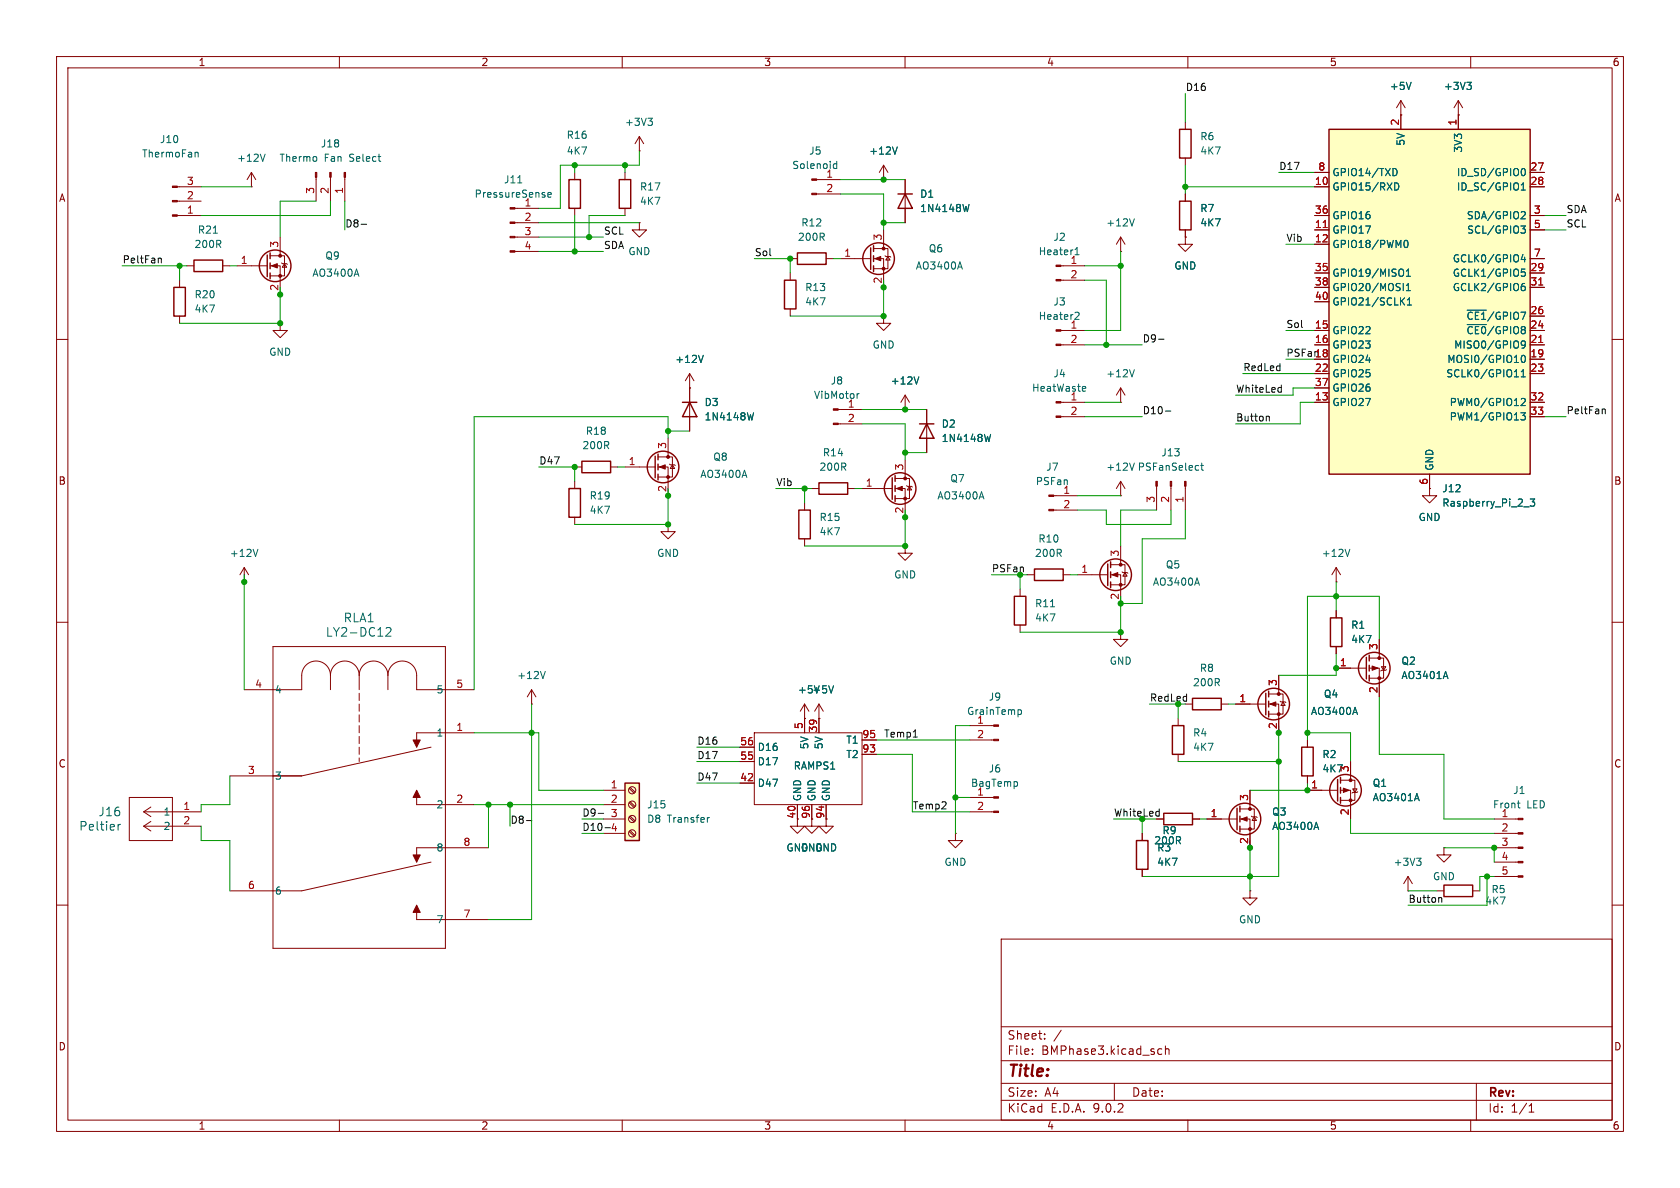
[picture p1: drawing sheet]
<svg xmlns="http://www.w3.org/2000/svg" width="297mm" height="210mm" viewBox="0 0 297 210" stroke-linecap="round" stroke-linejoin="round" font-family="sans-serif">
<g fill="none" stroke="#840000" stroke-width=".18">
<path d="M10 10h277v190h-277zM12 12h273v186h-273zM60 10v2M110 10v2M160 10v2M210 10v2M260 10v2M209.5 41.9v1.3h1.3l-1.3 1.3-1.2-1.3h1.2M209.5 41.9h.1M10 60h2M285 60h2M10 110h2"/>
<path d="M285 110h2M231.1 139.7h5.4M237 137.9h2.5v3.6h-2.5M237 139.7h1.8v5.1M238.8 134.6v3.3M239.1 139.4h.8l-.4 .7zM240 140l-.1 .1h-.8l-.1 .1M168.9 147.3v1.3h1.3l-1.3 1.3-1.3-1.3h1.3M168.9 147.3h.1M10 160h2M177 166h108v32h-108zM285 160h2"/>
<path d="M60 198v2M110 198v2M160 198v2M177 194.5h108M177 191.5h108M177 187.5h108M177 181.5h108M182.5 186.3v.1M182.5 185.5v.1M184.7 183.6v.1M184.7 182.8v.1M187.6 182.1l-1.3 2"/>
<path d="M197 191.5v3M204.7 186.3l.3 .1 .4-.1M205.4 185.5l-.4-.1-.3 .1M206 185.5l.2-.1 .4 .1 .1 .9M206 184.9v1.5M210 198v2M260 198v2M261 191.5v6.5M270.3 196.6h.9M270.3 195.5l.4-.4v1.5"/>
</g>
<g fill="none" stroke="#840000" stroke-width=".25">
<path d="M236.5 137.8v3.8M237 137.4v1M237 139.2v1M237 141v1"/>
<circle cx="237.9" cy="139.7" r="2.79"/>
</g>
<g fill="#840000" stroke="#840000" stroke-width=".18">
<path d="M237.5 139.3l1 .4-1 .4z"/>
<circle cx="238.8" cy="137.9" r=".25"/>
<circle cx="238.8" cy="141.5" r=".25"/>
</g>
<path d="M250.5 140.3l.4 1.2" fill="none" stroke="#006464" stroke-width=".18"/>
<path d="M234.9 22.9h35.6v60.9h-35.6z" fill="#ffffc2"/>
<g fill="none" stroke="#840000" stroke-width=".25">
<path d="M109.5 31.8h2v5h-2zM158.7 34.3h2.6M160 34.3l1.3 2.5h-2.6zM208.5 22.9h2.1v5h-2.1zM208.5 35.6h2.1v5h-2.1zM234.9 22.9h35.6v60.9h-35.6zM138.7 49.5h2v5.1h-2zM141 44.7h5v2h-5zM153.9 43.8v3.8M154.4 43.4v1.1M154.4 45.2v1M154.4 47v1"/>
<path d="M120.6 71.1h2.6M121.9 71.1l1.3 2.6h-2.6zM162.6 74.9h2.5M163.8 74.9l1.3 2.6h-2.5zM100.6 86.4h2v5h-2zM102.9 81.5h5v2.1h-5zM115.8 80.6v3.9M116.3 80.3v1M116.3 82v1.1M116.3 83.8v1M141.2 90.2h2.1v5.1h-2.1zM144.8 85.3h5.1v2.1h-5.1z"/>
<path d="M157.7 84.5v3.8M158.2 84.1v1M158.2 85.9v1M158.2 87.6v1M195.8 99.7v3.8M196.3 99.3v1M179.3 105.4h2.1v5.1h-2.1zM182.9 100.6h5.1v2h-5.1zM196.3 101.1v1M196.3 102.9v1M235.2 109.2h2v5.1h-2zM241.6 116.2v3.8"/>
<path d="M242.1 115.8v1M242.1 117.6v1M242.1 119.4v1M207.3 128.3h2v5.1h-2zM210.8 123.4h5.1v2.1h-5.1zM223.8 122.6v3.8M224.3 122.2v1M224.3 124v1M224.3 125.7v1M230.1 132.1h2.1v5.1h-2.1zM200.9 148.6h2v5.1h-2zM205.7 143.8h5.1v2h-5.1z"/>
<path d="M218.7 142.9v3.8M219.2 142.5v1M219.2 144.3v1M219.2 146.1v1M255.3 156.5h5v2h-5z"/>
<circle cx="155.3" cy="45.7" r="2.79"/>
<circle cx="117.2" cy="82.5" r="2.79"/>
<circle cx="159.1" cy="86.4" r="2.79"/>
<circle cx="197.2" cy="101.6" r="2.79"/>
<circle cx="243" cy="118.1" r="2.79"/>
<circle cx="225.2" cy="124.5" r="2.79"/>
<circle cx="220.1" cy="144.8" r="2.79"/>
</g>
<g fill="none" stroke="#840000" stroke-width=".18">
<path d="M247.6 17.8v5.1M247.6 17.8l-.7 1.3M247.6 17.8l.8 1.3M257.8 17.8v5.1M257.8 17.8l-.8 1.3M257.8 17.8l.8 1.3M31.3 33h4.3M31.3 38.1h4.3M31.3 35.6h4.3M110.5 30.5v1.3M110.5 36.8v1.3M113 39.4v1.2h1.3l-1.3 1.3-1.2-1.3h1.2"/>
<path d="M113 39.4h.1M144.4 31.8h4.2M144.4 34.3h4.2M156.2 31.8h.1M156.2 29.2l-.8 1.3M156.2 29.2l.8 1.3M156.2 29.2v2.6M160 31.8v7.6M209.5 21.6v1.3M209.5 27.9v1.3M209.5 34.3v1.3M232.4 30.5h2.5"/>
<path d="M232.4 33h2.5M232.4 38.1h2.5M247.6 20.3h.1M257.8 20.3h.1M270.5 30.5h2.5M270.5 33h2.5M270.5 38.1h2.5M139.7 45.7h1.3M139.7 48.3v1.2M139.7 54.6v1.3M146 45.7h1.3M148.6 45.7h5.3"/>
<path d="M154.4 43.9h2.6v3.6h-2.6M154.4 45.7h1.8v5.1M156.2 55.9v1.3h1.3l-1.3 1.2-1.3-1.2h1.3M156.2 55.9h.1M156.2 40.6v3.3M156.5 45.2l.1 .1h.8l.1 .2M157 45.3l.4 .7h-.8zM187.6 58.4h4.2M187.6 47h4.2M187.6 49.5h4.2M198.1 44.5h.1M198.1 41.9v2.6"/>
<path d="M198.1 41.9l-.7 1.3M198.1 41.9l.8 1.3M209.5 40.6v1.3M232.4 40.6h2.5M232.4 43.2h2.5M232.4 48.3h2.5M232.4 50.8h2.5M232.4 53.3h2.5M232.4 58.4h2.5M270.5 40.6h2.5M270.5 48.3h2.5M270.5 50.8h2.5"/>
<path d="M270.5 58.4h2.5M270.5 45.7h2.5M270.5 55.9h2.5M118.1 77.5v3.3M121.9 68.6h.1M121.9 66l-.7 1.3M121.9 66l.8 1.3M121.9 66v10.2M148.2 72.4h4.2M148.2 74.9h4.2M160 72.4h.1M160 69.9v2.5"/>
<path d="M160 69.9l-.7 1.2M160 69.9l.8 1.2M163.8 72.4v7.6M187.6 61h4.2M187.6 71.1h4.2M187.6 73.7h4.2M198.1 71.1h.1M198.1 68.6v2.5M198.1 68.6l-.7 1.3M198.1 68.6l.8 1.3M232.4 61h2.5M232.4 63.5h2.5"/>
<path d="M232.4 66h2.5M232.4 68.6h2.5M232.4 71.1h2.5M270.5 61h2.5M270.5 63.5h2.5M270.5 66h2.5M270.5 71.1h2.5M270.5 73.7h2.5M101.6 82.6h1.3M101.6 85.1v1.3M101.6 91.4v1.3M107.9 82.6h1.3"/>
<path d="M110.5 82.6h5.3M116.3 80.8h2.6v3.5h-2.6M116.3 82.6h1.8v5M118.1 92.7v1.3h1.3l-1.3 1.3-1.3-1.3h1.3M118.1 92.7h.1M118.4 82l.1 .2h.8l.1 .1M118.9 82.2l.4 .6h-.8zM142.2 88.9v1.3M142.2 95.3v1.2M143.5 86.4h1.3M149.9 86.4h1.2M152.4 86.4h5.3"/>
<path d="M158.2 84.6h2.6v3.5h-2.6M158.2 86.4h1.8v5M160 96.5v1.3h1.3l-1.3 1.3-1.3-1.3h1.3M160 96.5h.1M160 81.3v3.3M160.3 85.9l.1 .1h.8l.1 .1M160.8 86l.4 .6h-.8zM186.3 87.6h4.2M186.3 90.2h4.2M196.3 99.8h2.6v3.6h-2.6M198.1 87.6h.1M198.1 85.1l-.7 1.3"/>
<path d="M198.1 85.1l.8 1.3M198.1 85.1v2.5M198.1 96.5v3.3M204.5 86v4.2M207 86v4.2M209.5 86v4.2M252.7 86.4v1.2h1.3l-1.3 1.3-1.2-1.3h1.2M252.7 86.4h.1M252.7 83.8v2.6M180.3 104.1v1.3M180.3 110.5v1.3M181.6 101.6h1.3"/>
<path d="M188 101.6h1.2M190.5 101.6h5.3M196.3 101.6h1.8v5.1M198.1 111.8v1.2h1.3l-1.3 1.3-1.3-1.3h1.3M198.1 111.8h.1M198.4 101.1l.1 .1h.8l.1 .1M198.9 101.2l.4 .7h-.8zM226.1 119.4v3.3M236.2 102.9h.1M236.2 118.1h5.4M236.2 100.3l-.7 1.3M236.2 100.3l.8 1.3"/>
<path d="M236.2 100.3v2.6M236.2 108v1.2M236.2 114.3v1.3M242.1 116.3h2.5v3.6h-2.5M242.1 118.1h1.7v5.1M243.8 113v3.3M244.2 117.9h.8l-.4 .6zM245.1 118.4l-.1 .1h-.8l-.1 .1M130.8 132.1h2.5M130.8 134.6h2.5M130.8 138.4h2.5M133.3 129.5h19.1v12.7h-19.1z"/>
<path d="M142.2 127v2.5M144.8 127v2.5M152.4 130.8h2.5M152.4 133.4h2.5M171.4 128.3h4.3M171.4 130.8h4.3M208.3 127v1.3M208.3 133.4v1.2M209.5 124.5h1.3M215.9 124.5h1.3M218.4 124.5h5.4M221 139.7v3.3"/>
<path d="M224.3 122.7h2.5v3.5h-2.5M224.3 124.5h1.8v5M226.3 124l.1 .1h.8l.1 .1M226.8 124.1l.4 .6h-.8zM231.1 130.8v1.3M231.1 137.2v1.2M141 142.2v2.6M143.5 142.2v2.6M146 142.2v2.6M171.4 141h4.3M171.4 143.5h4.3M201.9 147.3v1.3"/>
<path d="M201.9 153.7v1.2M204.5 144.8h1.2M210.8 144.8h1.3M213.4 144.8h5.3M219.2 143h2.5v3.6h-2.5M219.2 144.8h1.8v5.1M221 157.5v1.3h1.2l-1.2 1.2-1.3-1.2h1.3M221 157.5h.1M221.2 144.3l.2 .1h.7l.1 .1M221.7 144.4l.4 .6h-.7zM248.9 157.5h.1M248.9 154.9l-.7 1.3"/>
<path d="M248.9 154.9l.8 1.3M248.9 154.9v2.6M254 157.5h1.3M255.3 149.9v1.2h1.2l-1.2 1.3-1.3-1.3h1.3M255.3 149.9h.1M260.3 157.5h1.3M264.2 144.8h4.2M264.2 147.3h4.2M264.2 149.9h4.2M264.2 152.4h4.2M264.2 154.9h4.2"/>
</g>
<g fill="none" stroke="#006464" stroke-width=".18">
<path d="M249.5 14.5l-.5 1.3M259.3 14.5h.8l-.4 .5M259.9 15l.2 .3v.3l-.2 .2M34.5 27h.5v.8M147.3 29.5l.3 .3 .3-.1M147.9 28.5v1.3M147.9 29l-.3-.1-.3 .3M158.6 26l-.4 1.2M171.3 36.1l-.3 1.3M200.5 38.7l-.4 1.2M246.3 29.8a.64 .64 0 0 1 .7 .6 .64 .64 0 0 1-.7 .7M246.6 32.3a.64 .64 0 0 1 .7 .7 .64 .64 0 0 1-.7 .6"/>
<path d="M268.9 39.9h.8l-.5 .5 .4 .2 .1 .4-.3 .2h-.3M268.9 33.6h.8M268.9 32.7l.4-.4v1.3M269.1 29.9l.1-.1a.68 .68 0 0 1 .5 .6 .68 .68 0 0 1-.5 .7l-.1-.1M269.1 37.4l.4 .1 .2 .3-.8 .9h.8M169.7 46.3l.4 1.3M190 45h.8M190 44.1l.4-.3v1.2M190.2 55.2l.5 .1 .1 .3-.8 .9h.8M247.8 53.2l.5 .7M248.1 47.8v.9M248.2 43l.1-.4 .2-.1a.68 .68 0 0 1 .4 .6 .68 .68 0 0 1-.4 .7l-.2-.2-.1-.3"/>
<path d="M248.3 52.6l-.7 .8M248.6 48.8h.7M248.6 47.9l.4-.3v1.2M248.6 50.5l.4-.4v1.3M248.6 51.4h.7M248.8 53.9h.7M248.8 53l.4-.4v1.3M259.4 54.8h3.4M259.4 57.4h3.4M268.9 50.8l.3-.2h.2l.3 .2v.3l-.3 .3-.3-.1-.2-.2M269.2 45l-.3 .9h.8M269.5 45.5v.8"/>
<path d="M269.5 50.1l-.3 .1-.3 .5M269.6 47.6h-.6l-.1 .6 .2-.1h.4l.2 .2-.1 .4-.2 .1-.5-.1M124.3 62.8l-.4 1.3M133.2 73l-.3 1.2M151.5 69.6v.8M151.9 69.6l-.4 .2M162.4 66.6l-.4 1.3M175.1 76.8l-.3 1.2M191.5 68.3l.4 .1 .1 .2-.7 .1M191.9 69.1l-.4 .1M200.5 65.3l-.4 1.3M267.7 66.6h.8"/>
<path d="M268.9 73h.8l-.5 .5 .4 .1v.5l-.2 .1h-.5M268.9 70.6l.5-.2 .3 .4-.8 .9h.8M268.9 65.7l.4-.4v1.3M268.9 66.6h.8M269.1 62.9l.1-.1a.68 .68 0 0 1 .5 .6 .68 .68 0 0 1-.5 .7l-.1-.1-.2-.4zM269.7 60.8l-.3 .3-.3-.1-.2-.2 .2-.5h.3l.2 .1a.84 .84 0 0 1-.3 1.1h-.2M131.6 83.1l.4 1.3M173.5 86.9l.4 1.3M200.5 81.9l-.4 1.2M212.3 82.3h.5M212.5 81.9v1l.3 .2M238.6 97.1l-.4 1.3"/>
<path d="M269.4 89.6h.9M270.5 88.2h.8l-.4 .5 .4 .1v.6l-.2 .1-.6-.1M185.7 107.3h.7M211.6 102.2l.4 1.2M255.6 118.7l.4 1.3M179.8 138.2l.1 .2-.1 .5M180.1 125.5h.4l.1 .2-.1 .5-.4 .1M239.6 125l.4 1.3M232.7 145.4l.4 1.2M250.4 151.7h.8l-.4 .5M251 152.2l.2 .2v.3l-.2 .3M268.2 142h.5"/>
<path d="M268.5 142.8h.2"/>
</g>
<path d="M233.9 40.2h.7M272 50.4h.7M272 60.5h.7" fill="none" stroke="#a90000" stroke-width=".18"/>
<g fill="#840000" stroke="#840000" stroke-width=".18">
<path d="M242.6 117.7l1 .4-1 .4z"/>
<path d="M209.4 85.1h.3v.9h-.3z"/>
<path d="M206.9 85.1h.2v.9h-.2z"/>
<path d="M204.3 85.1h.3v.9h-.3z"/>
<path d="M196.6 101.6l1-.4v.8z"/>
<path d="M268.4 144.7h.8v.2h-.8z"/>
<path d="M268.4 147.2h.8v.2h-.8z"/>
<path d="M268.4 149.7h.8v.3h-.8z"/>
<path d="M268.4 152.3h.8v.2h-.8z"/>
<path d="M268.4 154.8h.8v.3h-.8z"/>
<path d="M175.7 140.8h.8v.3h-.8z"/>
<path d="M175.7 143.4h.8v.2h-.8z"/>
<path d="M175.7 128.1h.8v.3h-.8z"/>
<path d="M175.7 130.7h.8v.2h-.8z"/>
<path d="M219.5 144.8l1-.4v.8z"/>
<path d="M224.5 124.5l1.1-.4v.7z"/>
<path d="M30.5 38h.8v.2h-.8z"/>
<path d="M30.5 35.4h.8v.3h-.8z"/>
<path d="M30.5 32.9h.8v.2h-.8z"/>
<path d="M158.5 86.4l1-.4v.7z"/>
<path d="M186.7 46.9h.9v.2h-.9z"/>
<path d="M186.7 49.4h.9v.3h-.9z"/>
<path d="M186.7 71h.9v.2h-.9z"/>
<path d="M186.7 73.5h.9v.3h-.9z"/>
<path d="M185.4 87.5h.9v.3h-.9z"/>
<path d="M185.4 90h.9v.3h-.9z"/>
<path d="M186.7 58.3h.9v.2h-.9z"/>
<path d="M186.7 60.8h.9v.3h-.9z"/>
<path d="M154.7 45.7l1-.4v.8z"/>
<path d="M143.5 31.6h.9v.3h-.9z"/>
<path d="M143.5 34.2h.9v.2h-.9z"/>
<path d="M116.6 82.6l1-.4v.7z"/>
<path d="M147.3 72.3h.9v.2h-.9z"/>
<path d="M147.3 74.8h.9v.3h-.9z"/>
<circle cx="243.8" cy="116.3" r=".25"/>
<circle cx="243.8" cy="119.9" r=".25"/>
<circle cx="198.1" cy="99.8" r=".25"/>
<circle cx="198.1" cy="103.4" r=".25"/>
<circle cx="221" cy="143" r=".25"/>
<circle cx="221" cy="146.6" r=".25"/>
<circle cx="226.1" cy="122.7" r=".25"/>
<circle cx="226.1" cy="126.2" r=".25"/>
<circle cx="160" cy="84.6" r=".25"/>
<circle cx="160" cy="88.1" r=".25"/>
<circle cx="156.2" cy="43.9" r=".25"/>
<circle cx="156.2" cy="47.5" r=".25"/>
<circle cx="118.1" cy="80.8" r=".25"/>
<circle cx="118.1" cy="84.3" r=".25"/>
</g>
<path d="M110.5 138.4h2.5v10.2h-2.5z" fill="#ffffc2"/>
<g fill="none" stroke="#840000" stroke-width=".25">
<path d="M100.6 31.8h2v5h-2zM30.7 50.8h2.1v5.1h-2.1zM34.3 46h5.1v2h-5.1zM47.2 45.1v3.8M47.8 44.7v1M47.8 46.5v1M47.8 48.3v1M110.5 138.4h2.5v10.2h-2.5z"/>
<circle cx="48.6" cy="47" r="2.79"/>
</g>
<g fill="none" stroke="#840000" stroke-width=".18">
<path d="M44.4 33h.1M44.4 30.5l-.7 1.3M44.4 30.5l.8 1.3M44.4 30.5v2.5M55.9 31.3v4.3M58.4 31.3v4.3M61 31.3v4.3M91 36.8h4.2M91 39.4h4.2M101.6 30.5v1.3M101.6 36.8v1.3M113 26.7h.1"/>
<path d="M113 24.1l-.7 1.3M113 24.1l.8 1.3M113 24.1v2.6M156.2 31.8h.1M160 31.8v2.5M160 36.8v2.6M209.5 34.3v1.3M232.4 30.5h2.5M232.4 33h2.5M232.4 38.1h2.5M247.6 20.3h.1M247.6 20.3v2.6"/>
<path d="M257.8 20.3h.1M257.8 20.3v2.6M270.5 30.5h2.5M270.5 33h2.5M270.5 38.1h2.5M31.7 49.5v1.3M31.7 55.9v1.3M33 47h1.3M39.4 47h1.2M41.9 47h5.3M47.8 45.2h2.5v3.6h-2.5M47.8 47h1.7v5.1"/>
<path d="M49.5 57.2v1.2h1.3l-1.3 1.3-1.2-1.3h1.2M49.5 57.2h.1M49.5 41.9v3.3M49.8 46.5l.1 .1h.8l.1 .1M50.3 46.6l.4 .6h-.8zM91 41.9h4.2M91 44.5h4.2M209.5 41.9h.1M209.5 40.6v1.3M232.4 40.6h2.5M232.4 43.2h2.5M232.4 48.3h2.5"/>
<path d="M232.4 50.8h2.5M232.4 53.3h2.5M232.4 58.4h2.5M270.5 40.6h2.5M270.5 48.3h2.5M270.5 50.8h2.5M270.5 58.4h2.5M270.5 45.7h2.5M270.5 55.9h2.5M121.9 68.6h.1M121.9 68.6v2.5M121.9 73.7v2.5"/>
<path d="M160 72.4h.1M163.8 72.4v2.5M163.8 77.5v2.5M232.4 61h2.5M232.4 63.5h2.5M232.4 66h2.5M232.4 68.6h2.5M232.4 71.1h2.5M270.5 61h2.5M270.5 63.5h2.5M270.5 66h2.5M270.5 71.1h2.5"/>
<path d="M270.5 73.7h2.5M252.7 86.4h.1M252.7 83.8v2.6M43.2 102.9h.1M43.2 100.3l-.8 1.3M43.2 100.3l.7 1.3M43.2 100.3v2.6M48.3 114.3h30.4v53.3h-30.4zM58.4 119.4a2.54 2.54 0 0 0-2.5-2.5 2.54 2.54 0 0 0-2.6 2.5v2.5h-10.1M58.4 119.4a2.54 2.54 0 0 1 2.6-2.5 2.54 2.54 0 0 1 2.5 2.5M58.4 119.4v2.5M63.5 119.4a2.54 2.54 0 0 1 2.5-2.5 2.54 2.54 0 0 1 2.6 2.5"/>
<path d="M63.5 119.4v2.5M68.6 119.4a2.54 2.54 0 0 1 2.5-2.5 2.54 2.54 0 0 1 2.6 2.5v2.5h10.1M68.6 119.4v2.5M226.1 119.4v2.5M236.2 118.1h2.6M236.2 108v1.2M236.2 114.3v1.3M243.8 113v2.6M63.5 122.6v1.2M63.5 124.5v1.2M63.5 126.4v1.2M63.5 128.3v1.2"/>
<path d="M63.5 130.2v1.2M63.5 132.1v1.3M63.5 134v.6M73.7 139.7v2.5h10.1M76.2 132.1l-22.9 5.1h-12.7M83.8 129.5h-10.1v2.6M94 124.5h.1M94 121.9l-.8 1.3M94 121.9l.7 1.3M94 121.9v2.6M106.7 139.7h3.8M111.2 139.4l.9 .8"/>
<path d="M111.4 139.2l.9 .8M130.8 132.1h2.5M130.8 134.6h2.5M130.8 138.4h2.5M142.2 127h.1M142.2 124.5l-.7 1.2M142.2 124.5l.8 1.2M142.2 124.5v5M144.8 127h.1M144.8 124.5l-.8 1.2M144.8 124.5l.7 1.2M144.8 124.5v5"/>
<path d="M152.4 130.8h2.5M152.4 133.4h2.5M218.4 124.5h2.6M221 139.7v2.5M226.1 127v2.5M231.1 139.7h2.6M231.1 130.8v1.3M231.1 137.2v1.2M238.8 134.6v2.6M243.8 120.7v2.5M22.9 141h7.6v7.6h-7.6zM25.4 143.5h10.2"/>
<path d="M25.4 143.5l1.3 .9M25.4 146.1h10.2M25.4 146.1l1.3 .8M26.7 142.7l-1.3 .8M26.7 145.2l-1.3 .9M76.2 152.4l-22.9 5.1h-12.7M86.4 149.9h-12.7v2.5M106.7 142.2h3.8M106.7 144.8h3.8M106.7 147.3h3.8M111.2 141.9l.9 .8M111.2 144.4l.9 .9"/>
<path d="M111.2 147l.9 .8M111.4 141.7l.9 .9M111.4 144.3l.9 .8M111.4 146.8l.9 .9M141 142.2v3.9h1.2l-1.2 1.2-1.3-1.2h1.3M143.5 142.2v3.9h1.3l-1.3 1.2-1.3-1.2h1.3M146 142.2v3.9h1.3l-1.3 1.2-1.2-1.2h1.2M201.9 147.3v1.3M201.9 153.7v1.2M204.5 144.8h1.2M210.8 144.8h1.3M213.4 144.8h2.5"/>
<path d="M221 147.3v2.6M238.8 142.2v2.6M73.7 160v2.6h12.7"/>
<circle cx="111.8" cy="139.7" r=".63"/>
<circle cx="111.8" cy="142.2" r=".63"/>
<circle cx="111.8" cy="147.3" r=".63"/>
<circle cx="111.8" cy="144.8" r=".63"/>
</g>
<g fill="none" stroke="#006464" stroke-width=".18">
<path d="M249.5 14.5l-.5 1.3M259.3 14.5h.8l-.4 .5M259.9 15l.2 .3v.3l-.2 .2M46.9 27.2l-.5 1.3M55.9 27.8v.6M91.5 32.3h.8M96.9 34.4l.6-.1-.1-.2-.4-.1-.1 .2v.6h.5M114.5 20.9h.8l-.4 .5M115.1 21.4l.2 .2v.3l-.2 .3M158.6 26l-.4 1.2M171.3 36.1l-.3 1.3M246.3 29.8a.64 .64 0 0 1 .7 .6 .64 .64 0 0 1-.7 .7"/>
<path d="M246.6 32.3a.64 .64 0 0 1 .7 .7 .64 .64 0 0 1-.7 .6M268.9 39.9h.8l-.5 .5 .4 .2 .1 .4-.3 .2h-.3M268.9 33.6h.8M268.9 32.7l.4-.4v1.3M269.1 29.9l.1-.1a.68 .68 0 0 1 .5 .6 .68 .68 0 0 1-.5 .7l-.1-.1M269.1 37.4l.4 .1 .2 .3-.8 .9h.8M37.7 41.2h.7M63 47.6l.5 1.2M247.8 53.2l.5 .7M248.1 47.8v.9M248.2 43l.1-.4 .2-.1a.68 .68 0 0 1 .4 .6 .68 .68 0 0 1-.4 .7l-.2-.2-.1-.3M248.3 52.6l-.7 .8"/>
<path d="M248.6 48.8h.7M248.6 47.9l.4-.3v1.2M248.6 50.5l.4-.4v1.3M248.6 51.4h.7M248.8 53.9h.7M248.8 53l.4-.4v1.3M259.4 54.8h3.4M259.4 57.4h3.4M268.9 50.8l.3-.2h.2l.3 .2v.3l-.3 .3-.3-.1-.2-.2M269.2 45l-.3 .9h.8M269.5 45.5v.8M269.5 50.1l-.3 .1-.3 .5"/>
<path d="M269.6 47.6h-.6l-.1 .6 .2-.1h.4l.2 .2-.1 .4-.2 .1-.5-.1M124.3 62.8l-.4 1.3M133.2 73l-.3 1.2M162.4 66.6l-.4 1.3M175.1 76.8l-.3 1.2M267.7 66.6h.8M268.9 73h.8l-.5 .5 .4 .1v.5l-.2 .1h-.5M268.9 70.6l.5-.2 .3 .4-.8 .9h.8M268.9 65.7l.4-.4v1.3M268.9 66.6h.8M269.1 62.9l.1-.1a.68 .68 0 0 1 .5 .6 .68 .68 0 0 1-.5 .7l-.1-.1-.2-.4zM269.7 60.8l-.3 .3-.3-.1-.2-.2 .2-.5h.3l.2 .1a.84 .84 0 0 1-.3 1.1h-.2"/>
<path d="M45.6 97.1l-.4 1.3M269.4 89.6h.9M270.5 88.2h.8l-.4 .5 .4 .1v.6l-.2 .1-.6-.1M68.3 111.1l.5-.2 .3 .2v.3l-.9 1.1h.9M96.4 118.7l-.4 1.3M255.6 118.7l.4 1.3M147.4 121.2l-.5 1.3M239.6 125l.4 1.3M20.9 145.7v1M21.3 145.7l-.3 .1-.1 .2M125.4 144.5l-.3 .1M232.7 145.4l.4 1.2"/>
<path d="M250.5 140.3l.4 1.2"/>
</g>
<g fill="#840000" stroke="#840000" stroke-width=".18">
<path d="M73 130.8h1.3l-.6 1.3z"/>
<path d="M73.7 139.7l.6 1.3h-1.3z"/>
<path d="M73 151.1h1.3l-.6 1.3z"/>
<path d="M73.7 160l.6 1.3h-1.3z"/>
<path d="M90.2 36.7h.8v.3h-.8z"/>
<path d="M90.2 39.2h.8v.3h-.8z"/>
<path d="M90.2 41.8h.8v.2h-.8z"/>
<path d="M90.2 44.3h.8v.3h-.8z"/>
<path d="M48 47l1-.4v.8z"/>
<path d="M60.8 30.5h.3v.8h-.3z"/>
<path d="M58.3 30.5h.2v.8h-.2z"/>
<path d="M55.8 30.5h.2v.8h-.2z"/>
<circle cx="49.5" cy="45.2" r=".25"/>
<circle cx="49.5" cy="48.8" r=".25"/>
</g>
<g fill="none" stroke="#0f0f0f" stroke-width=".18">
<path d="M63.8 39.6h1M28.2 45.6l.3 .2v.7M204.8 60h1M206 72.7h1M224 73.6l.4 .2v.6M226.4 68.5l.1 .1M226.5 68.1v1.2M226.5 69.3h-.1M283.4 72.3l.4 .2v.6M161.5 130.3h.7M93.1 145.1h.9M105.8 143.8h.9"/>
<path d="M204.8 143.4l.1 .1M204.9 143v1.3M204.9 144.2l-.1 .1M254.5 158.7l.4 .1v.7"/>
</g>
<g fill="none" stroke="#009600" stroke-width=".18">
<path d="M209.5 16.5v5.1M35.6 33h8.8M55.9 35.6h-6.4v6.3M58.4 35.6v2.5h-22.8M61 35.6v5M95.2 39.4h17.8M101.6 29.2v1.3M101.6 38.1v6.4M110.5 38.1h-6.4v3.8M110.5 29.2v1.3M113 26.7v2.5h-13.9v7.6h-3.9M148.6 31.8h11.4"/>
<path d="M148.6 34.3h7.6v6.3M156.2 39.4h3.8M209.5 29.2v5.1M209.5 33h22.9M226.1 30.5h6.3M273 38.1h3.9M21.6 47h11.4M31.7 47v2.5M40.6 47h1.3M49.5 52.1v5.1h-17.8M95.2 44.5h11.5M95.2 41.9h11.5"/>
<path d="M133.3 45.7h6.4v2.6M147.3 45.7h1.3M156.2 50.8v5.1h-16.5M191.8 47h6.3M191.8 49.5h3.8v11.5M198.1 44.5v13.9h-6.3M227.3 58.4h5.1M227.3 43.2h5.1M273 40.6h3.9M118.1 77.5v-3.8h-34.3v48.2M118.1 76.2h3.8M152.4 74.9h7.6v6.4"/>
<path d="M152.4 72.4h11.4M191.8 61h10.1M191.8 73.7h10.1M191.8 71.1h6.3M219.7 66h12.7M227.3 63.5h5.1M232.4 68.6h-3.8v1.3h-10.2M232.4 71.1h-2.5v3.8h-11.5M273 73.7h3.9M95.2 82.6h6.4v2.5M109.2 82.6h1.3M118.1 87.6v5.1h-16.5"/>
<path d="M137.2 86.4h6.3M142.2 86.4v2.5M151.1 86.4h1.3M160 91.4v5.1h-17.8M160 80h3.8M190.5 90.2h5.1v2.5h11.4v-2.5M190.5 87.6h7.6M204.5 90.2h-6.4v6.3M209.5 90.2v5.1h-7.6v11.4h-3.8v5.1h-17.8M43.2 101.6v20.3M175.3 101.6h6.3M180.3 101.6v2.5"/>
<path d="M189.2 101.6h1.3M236.2 115.6v3.8h-10.1M236.2 102.9v5.1M243.8 113v-7.6h-12.7v25.4M40.6 137.2v5h-5v1.3M83.8 129.5h11.4v10.2h11.5M94 124.5v38.1h-7.6M123.2 134.6h7.6M123.2 138.4h7.6M123.2 132.1h7.6M154.9 130.8h16.5M154.9 133.4h6.4v10.1h10.1"/>
<path d="M171.4 128.3h-2.5v19M203.2 124.5h5.1v2.5M208.3 134.6h17.8M217.2 124.5h1.2M226.1 129.5v25.4h-24.2M231.1 138.4v1.3h-10.1M231.1 129.5h7.7v5.1M243.8 123.2v10.2h11.5v11.4h8.9M35.6 146.1v2.5h5v8.9M83.8 142.2h22.9M86.4 142.2v7.7M90.2 142.2v3.9"/>
<path d="M102.9 144.8h3.8M102.9 147.3h3.8M168.9 141h2.5M196.8 144.8h5.1v2.5M212.1 144.8h1.3M221 149.9v7.6M238.8 144.8v2.5h25.4M248.9 157.5h5.1M255.3 149.9h8.9v2.5M262.9 154.9v5.1h-14M264.2 154.9h-2.6v2.6"/>
</g>
<path d="M233.9 40.2h.7M272 50.4h.7M272 60.5h.7" fill="none" stroke="#a90000" stroke-width=".18"/>
<g fill="#009600" stroke="#009600" stroke-width=".18">
<circle cx="231.1" cy="139.7" r=".46"/>
<circle cx="262.9" cy="154.9" r=".46"/>
<circle cx="264.2" cy="149.9" r=".46"/>
<circle cx="231.1" cy="129.5" r=".46"/>
<circle cx="236.2" cy="105.4" r=".46"/>
<circle cx="236.2" cy="118.1" r=".46"/>
<circle cx="208.3" cy="124.5" r=".46"/>
<circle cx="198.1" cy="106.7" r=".46"/>
<circle cx="198.1" cy="111.8" r=".46"/>
<circle cx="180.3" cy="101.6" r=".46"/>
<circle cx="209.5" cy="33" r=".46"/>
<circle cx="198.1" cy="47" r=".46"/>
<circle cx="221" cy="149.9" r=".46"/>
<circle cx="221" cy="154.9" r=".46"/>
<circle cx="226.1" cy="129.5" r=".46"/>
<circle cx="226.1" cy="134.6" r=".46"/>
<circle cx="168.9" cy="141" r=".46"/>
<circle cx="201.9" cy="144.8" r=".46"/>
<circle cx="156.2" cy="31.8" r=".46"/>
<circle cx="160" cy="80" r=".46"/>
<circle cx="160" cy="72.4" r=".46"/>
<circle cx="156.2" cy="55.9" r=".46"/>
<circle cx="156.2" cy="50.8" r=".46"/>
<circle cx="195.6" cy="61" r=".46"/>
<circle cx="160" cy="96.5" r=".46"/>
<circle cx="160" cy="91.4" r=".46"/>
<circle cx="156.2" cy="39.4" r=".46"/>
<circle cx="142.2" cy="86.4" r=".46"/>
<circle cx="139.7" cy="45.7" r=".46"/>
<circle cx="118.1" cy="76.2" r=".46"/>
<circle cx="118.1" cy="92.7" r=".46"/>
<circle cx="118.1" cy="87.6" r=".46"/>
<circle cx="90.2" cy="142.2" r=".46"/>
<circle cx="86.4" cy="142.2" r=".46"/>
<circle cx="94" cy="129.5" r=".46"/>
<circle cx="101.6" cy="44.5" r=".46"/>
<circle cx="104.1" cy="41.9" r=".46"/>
<circle cx="110.5" cy="29.2" r=".46"/>
<circle cx="101.6" cy="29.2" r=".46"/>
<circle cx="49.5" cy="52.1" r=".46"/>
<circle cx="43.2" cy="102.9" r=".46"/>
<circle cx="49.5" cy="57.2" r=".46"/>
<circle cx="101.6" cy="82.6" r=".46"/>
<circle cx="31.7" cy="47" r=".46"/>
</g>
<text font-size="2.8" fill="#840000" x="178" y="190.9">Title:</text>
<g font-size="2.1" fill="#006464">
<text x="57.5" y="112.8">LY2-DC12</text>
<text x="60.7" y="110.2">RLA1</text>
<text x="13.9" y="147">Peltier</text>
<text x="17.3" y="144.5">J16</text>
</g>
<g font-size="2.1" fill="#840000">
<text x="178" y="184">Sheet:</text>
<text x="178" y="186.7">File:</text>
<text x="184.1" y="186.7">BMPhase3.kicad_sch</text>
<text x="178" y="196.9">KiCad</text>
<text x="178" y="194.1">Size:</text>
<text x="184.7" y="194.1">A4</text>
<text x="185.7" y="196.9">E.D.A.</text>
<text x="193.3" y="196.9">9.0.2</text>
<text x="200" y="194.1">Date:</text>
<text x="263" y="194.3">Rev:</text>
<text x="263" y="196.9">Id:</text>
<text x="267.1" y="196.9">1/1</text>
</g>
<g font-size="1.8" fill="#840000">
<text x="35" y="11.9">1</text>
<text x="85" y="11.9">2</text>
<text x="135" y="11.9">3</text>
<text x="185" y="11.9">4</text>
<text x="235" y="11.9">5</text>
<text x="285" y="11.9">6</text>
<text x="10.3" y="35.9">A</text>
<text x="285.3" y="35.9">A</text>
<text x="10.3" y="85.9">B</text>
<text x="285.3" y="85.9">B</text>
<text x="10.3" y="135.9">C</text>
<text x="285.3" y="135.9">C</text>
<text x="10.3" y="185.9">D</text>
<text x="285.3" y="185.9">D</text>
<text x="35" y="199.9">1</text>
<text x="85" y="199.9">2</text>
<text x="135" y="199.9">3</text>
<text x="185" y="199.9">4</text>
<text x="235" y="199.9">5</text>
<text x="285" y="199.9">6</text>
</g>
<g font-size="1.8" fill="#0f0f0f">
<text x="209.5" y="16.2">D16</text>
<text x="226.1" y="30.1">D17</text>
<text x="61" y="40.3">D8-</text>
<text x="106.7" y="41.6">SCL</text>
<text x="276.9" y="40.3">SCL</text>
<text x="276.9" y="37.8">SDA</text>
<text x="21.6" y="46.6">PeltFan</text>
<text x="106.7" y="44.1">SDA</text>
<text x="133.3" y="45.4">Sol</text>
<text x="227.3" y="42.8">Vib</text>
<text x="227.3" y="58.1">Sol</text>
<text x="201.9" y="60.6">D9-</text>
<text x="219.7" y="65.7">RedLed</text>
<text x="227.3" y="63.2">PSFan18</text>
<text x="218.4" y="69.5">WhiteLed</text>
<text x="201.9" y="73.3">D10-</text>
<text x="218.4" y="74.6">Button</text>
<text x="276.9" y="73.3">PeltFan</text>
<text x="95.2" y="82.2">D47</text>
<text x="137.2" y="86">Vib</text>
<text x="175.3" y="101.3">PSFan</text>
<text x="123.2" y="131.7">D16</text>
<text x="156.2" y="130.5">Temp1</text>
<text x="123.2" y="134.3">D17</text>
<text x="123.2" y="138.1">D47</text>
<text x="161.3" y="143.2">Temp2</text>
<text x="90.2" y="145.7">D8-</text>
<text x="102.9" y="147">D10- 4</text>
<text x="102.9" y="144.4">D9-</text>
<text x="248.9" y="159.7">Button</text>
</g>
<g font-size="1.8" fill="#006464">
<text x="245.6" y="16.1">+5V</text>
<text x="255.2" y="16.1">+3V3</text>
<text x="110.4" y="22.5">+3V3</text>
<text x="25" y="28">ThermoFan</text>
<text x="28.2" y="25.5">J10</text>
<text x="41.8" y="28.8">+12V</text>
<text x="49.3" y="28.8">Thermo</text>
<text x="56.6" y="26.3">J18</text>
<text x="57.3" y="28.8">Fan</text>
<text x="61.9" y="28.8">Select</text>
<text x="100.1" y="24.7">R16</text>
<text x="100.1" y="27.5">4K7</text>
<text x="143" y="27.5">J5</text>
<text x="153.6" y="27.5">+12V</text>
<text x="212.1" y="25">R6</text>
<text x="212.1" y="27.5">4K7</text>
<text x="248.5" y="25.9" transform="rotate(-90 248.5 25.9)">5V</text>
<text x="258.7" y="27.1" transform="rotate(-90 258.7 27.1)">3V3</text>
<text x="83.8" y="35.2">PressureSense</text>
<text x="89" y="32.6">J11</text>
<text x="113" y="33.9">R17</text>
<text x="140" y="30.1">Solenoid</text>
<text x="146" y="31.5">1</text>
<text x="162.6" y="35.2">D1</text>
<text x="235.5" y="31.3">GPIO14/TXD</text>
<text x="235.5" y="33.9">GPIO15/RXD</text>
<text x="257.5" y="31.3">ID_SD/GPIO0</text>
<text x="257.5" y="33.9">ID_SC/GPIO1</text>
<text x="34.9" y="41.5">R21</text>
<text x="92.6" y="36.6">1</text>
<text x="113" y="36.4">4K7</text>
<text x="141.6" y="40.2">R12</text>
<text x="162.6" y="37.7">1N4148W</text>
<text x="195.5" y="40.2">+12V</text>
<text x="212.1" y="37.7">R7</text>
<text x="212.1" y="40.2">4K7</text>
<text x="235.5" y="39">GPIO16</text>
<text x="235.5" y="41.5">GPIO17</text>
<text x="259.2" y="39">SDA/GPIO2</text>
<text x="259.3" y="41.5">SCL/GPIO3</text>
<text x="34.3" y="44">200R</text>
<text x="57.4" y="46.1">Q9</text>
<text x="111" y="45.3">GND</text>
<text x="141" y="42.8">200R</text>
<text x="161.8" y="47.9">AO3400A</text>
<text x="164.1" y="44.8">Q6</text>
<text x="183.5" y="45.3">Heater1</text>
<text x="186.1" y="42.8">J2</text>
<text x="207.5" y="47.9">GND</text>
<text x="235.5" y="44">GPIO18/PWM0</text>
<text x="256.7" y="46.6">GCLK0/GPIO4</text>
<text x="34.3" y="52.9">R20</text>
<text x="55.1" y="49.1">AO3400A</text>
<text x="142.2" y="51.7">R13</text>
<text x="235.5" y="49.1">GPIO19/MISO1</text>
<text x="235.5" y="51.7">GPIO20/MOSI1</text>
<text x="256.7" y="49.1">GCLK1/GPIO5</text>
<text x="256.7" y="51.7">GCLK2/GPIO6</text>
<text x="34.3" y="55.5">4K7</text>
<text x="142.2" y="54.2">4K7</text>
<text x="183.5" y="56.7">Heater2</text>
<text x="186.1" y="54.2">J3</text>
<text x="235.5" y="54.2">GPIO21/SCLK1</text>
<text x="235.5" y="59.3">GPIO22</text>
<text x="259.2" y="56.7">~{CE1}/GPIO7</text>
<text x="259.2" y="59.3">~{CE0}/GPIO8</text>
<text x="47.5" y="63.1">GND</text>
<text x="119.3" y="64.4">+12V</text>
<text x="154.2" y="61.8">GND</text>
<text x="235.5" y="61.8">GPIO23</text>
<text x="235.5" y="64.4">GPIO24</text>
<text x="255.8" y="64.4">MOSI0/GPIO10</text>
<text x="257" y="61.8">MISO0/GPIO9</text>
<text x="124.5" y="72">D3</text>
<text x="143.8" y="70.7">VibMotor</text>
<text x="146.8" y="68.2">J8</text>
<text x="157.4" y="68.2">+12V</text>
<text x="182.4" y="69.4">HeatWaste</text>
<text x="186.1" y="66.9">J4</text>
<text x="189.2" y="70.9">1</text>
<text x="195.5" y="66.9">+12V</text>
<text x="235.5" y="66.9">GPIO25</text>
<text x="235.5" y="69.4">GPIO26</text>
<text x="235.5" y="72">GPIO27</text>
<text x="255.6" y="66.9">SCLK0/GPIO11</text>
<text x="256.2" y="72">PWM0/GPIO12</text>
<text x="103.5" y="77.1">R18</text>
<text x="124.5" y="74.5">1N4148W</text>
<text x="149.8" y="72.1">1</text>
<text x="166.4" y="75.8">D2</text>
<text x="256.2" y="74.5">PWM1/GPIO13</text>
<text x="102.9" y="79.6">200R</text>
<text x="126" y="81.6">Q8</text>
<text x="144.8" y="83.4">200R</text>
<text x="145.4" y="80.9">R14</text>
<text x="166.4" y="78.3">1N4148W</text>
<text x="184.9" y="83.4">J7</text>
<text x="195.5" y="83.4">+12V</text>
<text x="201" y="83.4">PSFanSelect</text>
<text x="205.2" y="80.9">J13</text>
<text x="253.6" y="83.3" transform="rotate(-90 253.6 83.3)">GND</text>
<text x="104.1" y="88.5">R19</text>
<text x="123.7" y="84.7">AO3400A</text>
<text x="165.6" y="88.5">AO3400A</text>
<text x="167.9" y="85.4">Q7</text>
<text x="183" y="86">PSFan</text>
<text x="254.9" y="89.8">Raspberry_Pi_2_3</text>
<text x="254.9" y="87.2">J12</text>
<text x="104.1" y="91">4K7</text>
<text x="144.8" y="92.3">R15</text>
<text x="144.8" y="94.8">4K7</text>
<text x="250.7" y="92.3">GND</text>
<text x="40.5" y="98.7">+12V</text>
<text x="116.1" y="98.7">GND</text>
<text x="182.9" y="98.7">200R</text>
<text x="183.5" y="96.1">R10</text>
<text x="206" y="100.7">Q5</text>
<text x="233.6" y="98.7">+12V</text>
<text x="158" y="102.5">GND</text>
<text x="182.9" y="107.5">R11</text>
<text x="203.7" y="103.7">AO3400A</text>
<text x="182.9" y="110.1">4K7</text>
<text x="238.8" y="111.4">R1</text>
<text x="238.8" y="113.9">4K7</text>
<text x="196.1" y="117.7">GND</text>
<text x="212" y="119">R8</text>
<text x="247.7" y="117.7">Q2</text>
<text x="48.5" y="122.8">4</text>
<text x="77.1" y="122.8">5</text>
<text x="91.3" y="120.2">+12V</text>
<text x="141" y="122.8">+5V+5V</text>
<text x="174.7" y="124.1">J9</text>
<text x="210.8" y="121.5">200R</text>
<text x="233.9" y="123.5">Q4</text>
<text x="247.7" y="120.2">AO3401A</text>
<text x="77.1" y="130.4">1</text>
<text x="149.5" y="131.7">T1</text>
<text x="170.9" y="126.6">GrainTemp</text>
<text x="172.6" y="128">1</text>
<text x="210.8" y="130.4">R4</text>
<text x="231.7" y="126.6">AO3400A</text>
<text x="133.9" y="132.9">D16</text>
<text x="133.9" y="135.5">D17</text>
<text x="140.2" y="136.2">RAMPS1</text>
<text x="143.1" y="132.5" transform="rotate(-90 143.1 132.5)">5V</text>
<text x="145.6" y="132.5" transform="rotate(-90 145.6 132.5)">5V</text>
<text x="149.5" y="134.2">T2</text>
<text x="174.7" y="136.8">J6</text>
<text x="210.8" y="132.9">4K7</text>
<text x="233.7" y="134.2">R2</text>
<text x="233.7" y="136.8">4K7</text>
<text x="48.5" y="138">3</text>
<text x="77.1" y="143.1">2</text>
<text x="114.3" y="143.1">J15</text>
<text x="133.9" y="139.3">D47</text>
<text x="141.8" y="141.7" transform="rotate(-90 141.8 141.7)">GND</text>
<text x="144.4" y="141.7" transform="rotate(-90 144.4 141.7)">GND</text>
<text x="146.9" y="141.7" transform="rotate(-90 146.9 141.7)">GND</text>
<text x="171.6" y="139.3">BagTemp</text>
<text x="172.6" y="140.7">1</text>
<text x="242.6" y="141.8">AO3401A</text>
<text x="242.6" y="139.3">Q1</text>
<text x="263.8" y="143.1">Front</text>
<text x="267.4" y="140.6">J1</text>
<text x="269.9" y="143.1">LED</text>
<text x="28.8" y="144.4">1</text>
<text x="28.8" y="146.9">2</text>
<text x="114.3" y="145.6">D8</text>
<text x="118" y="145.6">Transfer</text>
<text x="204" y="149.5">200R</text>
<text x="205.4" y="147.7">R9</text>
<text x="224.8" y="146.9">AO3400A</text>
<text x="224.8" y="144.4">Q3</text>
<text x="265.4" y="144.5">1</text>
<text x="77.1" y="150.7">8</text>
<text x="138.9" y="150.7">GND GND</text>
<text x="141.5" y="150.7">GND</text>
<text x="166.9" y="153.3">GND</text>
<text x="204.5" y="150.7">R3</text>
<text x="204.5" y="153.3">4K7</text>
<text x="246.3" y="153.3">+3V3</text>
<text x="253.2" y="155.8">GND</text>
<text x="48.5" y="158.3">6</text>
<text x="262.5" y="160.1">4K7</text>
<text x="263.6" y="158.1">R5</text>
<text x="77.1" y="163.4">7</text>
<text x="218.9" y="163.4">GND</text>
</g>
<g font-size="1.8" fill="#a90000">
<text x="247.4" y="22.3" transform="rotate(-90 247.4 22.3)">2</text>
<text x="257.6" y="22.3" transform="rotate(-90 257.6 22.3)">1</text>
<text x="32.9" y="35.3">2</text>
<text x="32.9" y="32.8">3</text>
<text x="55.6" y="34.4" transform="rotate(-90 55.6 34.4)">3</text>
<text x="58.2" y="34.4" transform="rotate(-90 58.2 34.4)">2</text>
<text x="60.7" y="34.4" transform="rotate(-90 60.7 34.4)">1</text>
<text x="146" y="34">2</text>
<text x="232.4" y="32.8">10</text>
<text x="233" y="30.2">8</text>
<text x="270.5" y="30.2">27</text>
<text x="270.5" y="32.8">28</text>
<text x="32.9" y="37.8">1</text>
<text x="92.6" y="39.1">2</text>
<text x="92.6" y="41.7">3</text>
<text x="232.4" y="37.8">36</text>
<text x="232.4" y="40.4">11</text>
<text x="271.1" y="37.8">3</text>
<text x="271.1" y="40.4">5</text>
<text x="42.5" y="46.7">1</text>
<text x="49.3" y="43.9" transform="rotate(-90 49.3 43.9)">3</text>
<text x="92.6" y="44.2">4</text>
<text x="149.2" y="45.5">1</text>
<text x="156" y="42.6" transform="rotate(-90 156 42.6)">3</text>
<text x="189.2" y="46.7">1</text>
<text x="232.4" y="42.9">12</text>
<text x="271.1" y="45.5">7</text>
<text x="189.2" y="49.3">2</text>
<text x="232.4" y="48">35</text>
<text x="232.4" y="50.5">38</text>
<text x="232.4" y="53.1">40</text>
<text x="270.5" y="48">29</text>
<text x="270.5" y="50.5">31</text>
<text x="189.2" y="58.2">1</text>
<text x="232.4" y="58.2">15</text>
<text x="270.5" y="55.6">26</text>
<text x="270.5" y="58.2">24</text>
<text x="189.2" y="60.7">2</text>
<text x="232.4" y="60.7">16</text>
<text x="232.4" y="65.8">22</text>
<text x="232.4" y="63.2">18</text>
<text x="270.5" y="60.7">21</text>
<text x="270.5" y="63.2">19</text>
<text x="270.5" y="65.8">23</text>
<text x="232.4" y="68.3">37</text>
<text x="232.4" y="70.9">13</text>
<text x="270.5" y="70.9">32</text>
<text x="149.8" y="74.7">2</text>
<text x="189.2" y="73.4">2</text>
<text x="270.5" y="73.4">33</text>
<text x="111.1" y="82.3">1</text>
<text x="117.9" y="79.4" transform="rotate(-90 117.9 79.4)">3</text>
<text x="159.8" y="83.3" transform="rotate(-90 159.8 83.3)">3</text>
<text x="153" y="86.1">1</text>
<text x="187.9" y="87.4">1</text>
<text x="187.9" y="89.9">2</text>
<text x="204.2" y="89" transform="rotate(-90 204.2 89)">3</text>
<text x="206.8" y="89" transform="rotate(-90 206.8 89)">2</text>
<text x="209.3" y="89" transform="rotate(-90 209.3 89)">1</text>
<text x="252.5" y="85.8" transform="rotate(-90 252.5 85.8)">6</text>
<text x="191.1" y="101.3">1</text>
<text x="197.9" y="98.5" transform="rotate(-90 197.9 98.5)">3</text>
<text x="236.8" y="117.9">1</text>
<text x="243.6" y="115" transform="rotate(-90 243.6 115)">3</text>
<text x="45" y="121.7">4</text>
<text x="80.6" y="121.7">5</text>
<text x="219" y="124.2">1</text>
<text x="225.8" y="121.4" transform="rotate(-90 225.8 121.4)">3</text>
<text x="243.6" y="122.6" transform="rotate(-90 243.6 122.6)">2</text>
<text x="80.6" y="129.3">1</text>
<text x="130.8" y="131.8">56</text>
<text x="142" y="129" transform="rotate(-90 142 129)">5</text>
<text x="144.5" y="129.6" transform="rotate(-90 144.5 129.6)">39</text>
<text x="152.4" y="130.6">95</text>
<text x="172.6" y="130.6">2</text>
<text x="225.8" y="129" transform="rotate(-90 225.8 129)">2</text>
<text x="43.7" y="136.9">3</text>
<text x="130.8" y="134.4">55</text>
<text x="152.4" y="133.1">93</text>
<text x="238.5" y="136.6" transform="rotate(-90 238.5 136.6)">3</text>
<text x="32.3" y="143.3">1</text>
<text x="80.6" y="142">2</text>
<text x="107.9" y="139.4">1</text>
<text x="107.9" y="142">2</text>
<text x="130.8" y="138.2">42</text>
<text x="172.6" y="143.3">2</text>
<text x="220.7" y="141.7" transform="rotate(-90 220.7 141.7)">3</text>
<text x="231.7" y="139.4">1</text>
<text x="32.3" y="145.8">2</text>
<text x="81.8" y="149.6">8</text>
<text x="107.9" y="144.5">3</text>
<text x="140.7" y="144.8" transform="rotate(-90 140.7 144.8)">40</text>
<text x="143.3" y="144.8" transform="rotate(-90 143.3 144.8)">96</text>
<text x="145.8" y="144.8" transform="rotate(-90 145.8 144.8)">94</text>
<text x="213.9" y="144.5">1</text>
<text x="220.7" y="149.3" transform="rotate(-90 220.7 149.3)">2</text>
<text x="238.5" y="144.2" transform="rotate(-90 238.5 144.2)">2</text>
<text x="265.4" y="147.1">2</text>
<text x="265.4" y="149.6">3</text>
<text x="265.4" y="152.1">4</text>
<text x="265.4" y="154.7">5</text>
<text x="43.7" y="157.2">6</text>
<text x="81.8" y="162.3">7</text>
</g>
<g font-size="1.8" fill="#009600">
<text x="49.3" y="51.5" transform="rotate(-90 49.3 51.5)">2</text>
<text x="156" y="50.2" transform="rotate(-90 156 50.2)">2</text>
<text x="117.9" y="87.1" transform="rotate(-90 117.9 87.1)">2</text>
<text x="159.8" y="90.9" transform="rotate(-90 159.8 90.9)">2</text>
<text x="197.9" y="106.1" transform="rotate(-90 197.9 106.1)">2</text>
<text x="203.2" y="124.1">RedLed</text>
<text x="196.8" y="144.4">WhiteLed</text>
</g>
</svg>
